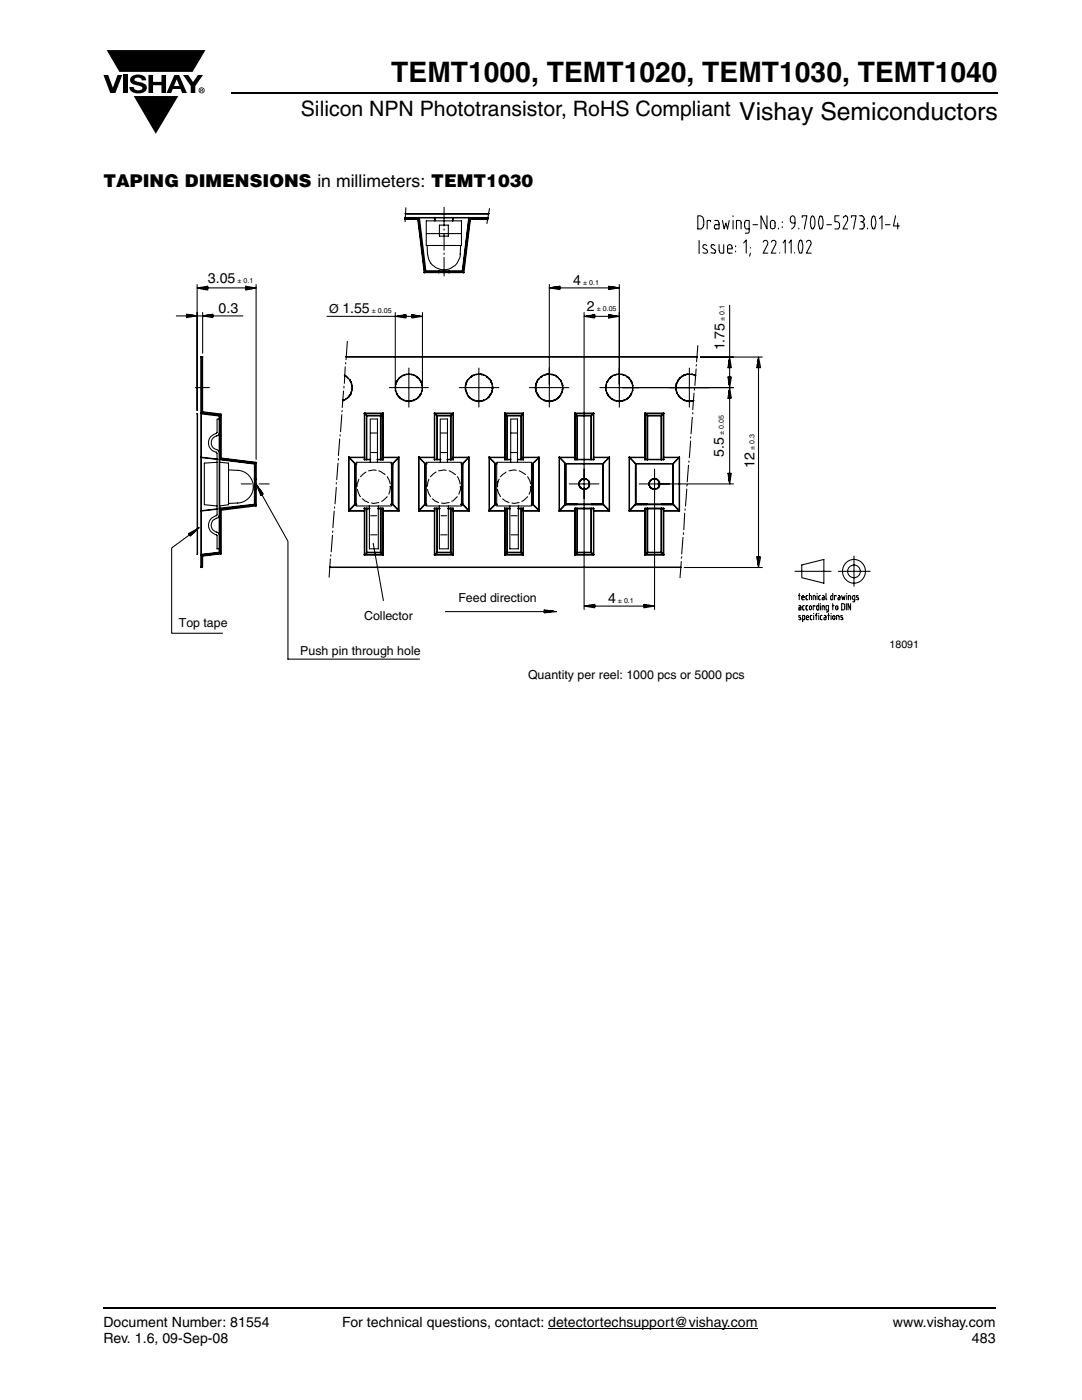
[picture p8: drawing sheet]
<svg xmlns="http://www.w3.org/2000/svg" width="216mm" height="279mm" viewBox="0 0 216 279" stroke-linecap="round" stroke-linejoin="round" font-family="sans-serif">
<g fill="#000">
<path d="M20.6 15h1l.9 2.5 1-2.5h.9l-1.4 3.6h-1zM24.6 15h.9v3.6h-.9zM26.3 15.3a2.1 2.1 0 0 1 2.8 .3l.1 .4h-.9a.79 .79 0 0 0-.7-.5 .79 .79 0 0 0-.8 .4l.3 .3 1 .2a1.08 1.08 0 0 1 1.2 1.1 1.08 1.08 0 0 1-1.1 1.1 1.73 1.73 0 0 1-2.4-1.2h.9a.96 .96 0 0 0 .8 .6 .96 .96 0 0 0 .9-.4 1.31 1.31 0 0 0-1.2-.6 1.03 1.03 0 0 1-1.1-.6 1.03 1.03 0 0 1 .2-1.1zM29.6 15h.9v1.3h1.7v-1.3h.9v3.6h-.9v-1.6h-1.7v1.6h-.9zM26.7 19.2h8.9l-4.5 7.5zM36.5 15h1.1l.9 1.4 1-1.4h1l-1.5 2.2v1.4h-.9v-1.4zM21.3 10h19.7l-2.6 4.4h-3.8h-10.8z"/>
<path d="M35.3 15.8l.5 1.4h-1.1zM34.8 15l-1.6 3.6h1l.3-.8h1.5l.3 .8h1l-1.6-3.6z"/>
<path d="M40.1 17.8h.2v.2h-.2zM40 17.7v.7h.1v-.3l.4 .3-.2-.3 .2-.2-.1-.2z"/>
<path d="M39.8 18a.46 .46 0 0 1 .9 0 .46 .46 0 0 1-.9 0zM39.6 18a.6 .6 0 0 0 1.2 0 .6 .6 0 0 0-1.2 0z"/>
</g>
<path d="M109.4 265.1h41.8" fill="none" stroke="#000" stroke-width=".2"/>
<path d="M46.1 18.6h153M20.6 261h178" fill="none" stroke="#000" stroke-width=".36"/>
<path d="M34.1 41.3h149.3v94.8h-149.3z" fill="#fff"/>
<g fill="none" stroke="#000" stroke-width=".21">
<path d="M39.3 57.5l2.1-.4v.8zM39.3 56.8v25.1M41.4 57.3l-1.6 .2 .4 .1 1.2-.2v.1l-.8 .2h.8M41.4 57.5h7.6M49 57.1l2.1 .4-2.1 .4zM49 57.3l1.7 .2-.4 .1-1.3-.2v.1l.8 .2h-.8M51.1 56.8v34.9M80.7 43.7h.1zM80.7 43.4l.1 .1zM80.8 42.6l.1 .1zM80.9 43.7h2.4zM80.9 43.4l16.4 .1z"/>
<path d="M81 42.6l16.4 .1zM81 41.5l-.2 2.8M83.4 43.7h.1M83.4 43.8l1.3 10.5zM83.5 43.5h.2l1.3 10.5h-.2zM83.5 43.4h.1M84.6 54.3l.1 .1M84.7 54.3l7.7 .1zM84.7 54.4h.1M84.9 54.1l.1 .1zM84.9 54.1v.1M85 54.1l7.2 .1z"/>
<path d="M85.1 44.1h7v4.9h-7zM85.1 46.6h7M85.2 49a5.4 5.4 0 0 0 1.1 3.9 3.2 3.2 0 0 0 3.5 .7 3.2 3.2 0 0 0 2-2.9l.1-1.7M86.7 43.5h.1v.4zM86.7 43.4h.1M86.7 44l.1 .1zM87.5 54.2l.1 .1zM87.5 54.4h.1M87.5 54.1h.1M87.7 44.9h1.8v2.2h-1.8zM88.6 41.4v3.7M88.6 45.7v.2"/>
<path d="M88.6 46.6v3.3M88.6 50.5v.3M88.6 51.4v3.7M89.5 54.2h.2v.1h-.2zM89.5 54.4h.2zM89.5 54.1h.2zM90.3 44l.1 .1zM90.4 43.5l-.1 .4zM90.4 43.4h.1M92.2 54.1h.1zM92.3 54.1v.1zM92.3 54.1v.1"/>
<path d="M92.4 54.4h.2zM92.4 54.4h.1M92.5 54.3l.1 .1zM93.5 43.5l-1.2 10.5zM93.5 43.4h.1M93.8 43.7h.1zM93.8 43.8l-1.2 10.5h-.2zM93.9 43.7h3.3zM97.3 43.7h.1zM97.4 43.4h.1M97.6 42.6h.1M97.7 41.6l-.5 3"/>
<path d="M109.6 57.5l2.1-.4v.7zM109.6 56.8v24.5M111.1 57.2l.6 .1v.2l-1.1-.2-.5 .1 1.6 .2M111.7 57.5h9.8M121.5 57.1l2.1 .4-2.1 .3zM122 57.2l-.5 .1v.2l1-.2 .6 .1-1.6 .2M123.6 56.8v19.9M139.5 48v2.6M140.3 43.9a.71 .71 0 0 0-.5-.8h-.6v2.6h.7l.4-.3v-.5M140.4 43.9v1M141 49l-.6-.2-.1 .5 .7 .5 .2 .3-.1 .3h-.8M141.8 44.3v-.3h-.7v1.7"/>
<path d="M142.1 48.8l.5 .2M142.2 48.8h-.2l-.1 .4 .7 .6 .2 .5-.2 .2-.7-.1M142.6 44h.6l.3 .5v1.2h-.8l-.2-.3 .1-.5 .9-.1M143.5 48.8v1.2M144.2 44l.3 1.7 .3-1.2 .4 1.2 .3-1.7M144.4 48.8v1.7l-.8-.1v-.4M145.2 49.7h.9a.81 .81 0 0 0-.4-.9l-.4 .1-.1 .3v1.1l.1 .2h.8M146.3 43.1v.1M146.3 44v1.7M146.8 49.1v.1M146.8 50.1v.2M146.9 45.7v-1.7h.7l.3 .3v1.4"/>
<path d="M148.4 48.5l.5-.6v2.6M148.6 44.5v.7M148.6 45.2l.3 .5h.6M148.6 44.5l.1-.4 .8-.1v2.3l-.3 .2h-.5M149.7 49.4v.1M149.7 50.5l-.1 .6M150.3 44.8h.9M152.3 48.3l.2-.2 .4-.1 .3 .4v.3l-.9 1.8h.9M153 43.1v2.6l-1.1-2.6v2.6M153.9 48.3l.3-.3h.4l.2 .2v.5l-.9 1.8h.9M154 44h.4l.3 .3v1.1l-.5 .3-.5-.3v-1.1zM155.3 45.5v.2"/>
<path d="M155.6 50.4v.1M156.1 44.3v.1M156.1 45.3v.1M156.3 48.5l.4-.6v2.6M157.4 48.5l.5-.6v2.6M158.5 50.4v.1M158.6 44.5h-.6l-.3-.3 .1-.9 .3-.2 .4 .2a2.28 2.28 0 0 1-.1 2.1l-.4 .3M159.4 45.5v.2M159.5 48.1l.2-.2 .2 .1a2.62 2.62 0 0 1 0 2.5l-.4-.1M159.6 48.1a2.57 2.57 0 0 0 0 2.3M160.1 43.4v-.3h.9l-.5 2.6M160.9 48.3l.2-.2 .5-.1 .3 .4v.3l-1 1.8h1"/>
<path d="M161.9 43.2l.2-.1a2.05 2.05 0 0 1 .2 2.6 .65 .65 0 0 1-.5-.9v-1.2zM164 43.2a2.44 2.44 0 0 1 0 2.3M164.1 43.2l-.3-.1-.3 .1a2.7 2.7 0 0 0 .1 2.5l.5-.2M165 44.8h.9M167.4 43.1h-.8v1.2h.5l.4 .3v.8l-.2 .3h-.7M168.3 43.5v-.2l.6-.2 .2 .2v.7l-.9 1.7h.9M169.9 43.4v-.3h.9l-.5 2.6M171.5 43.1h.5l.3 .1a.65 .65 0 0 1-.2 1.1h-.1M171.8 44.3h.2M172 44.3a.81 .81 0 0 1 0 1.4h-.5M173.1 45.5v.2M174 43.2l.3-.1 .3 .1a2.7 2.7 0 0 1-.1 2.5l-.5-.2"/>
<path d="M174.1 43.2a2.45 2.45 0 0 0 0 2.3M175.5 43.7l.5-.6v2.6M176.7 44.8h.9M178.7 43.1l-.4 2h1.2M179.1 44.5v1.2M35.2 63h2M37.2 62.7l2.1 .3-2.1 .4zM37.8 62.8l-.6 .1v.1l1.1-.1 .5 .1-1.6 .2M39 77.4h2.8M39.3 63h1.1M40.1 71.3l.1 41.9zM40.1 71.2l.1 .1z"/>
<path d="M40.1 71.2v.1M40.2 71.2l.1 .1zM40.3 71.3l.1 10.9zM40.3 71.2l.1 .1zM40.4 63l2.1-.3v.7zM40.4 62.4v8.1M40.4 71.2v.1M42 62.8l.5 .1v.1l-1.1-.1-.5 .1 1.6 .2M42.5 63h6M65.2 63.1h13.7M68.4 80h.1M68.5 79.8l.2 .1-.2 .1z"/>
<path d="M68.5 78l-.2 3.3M68.6 77.1v.3M68.8 74.9v.1M68.8 79.7l.2-.1zM68.9 74.9l.2 .2-.1 .1-.2-.1zM68.9 73.2l-.2 3.3M69 72.4v.2M69.1 79.6l.2-.1-.2 .1zM69.1 71.2v.1M69.1 71.2l69.9 .1zM69.1 75.1v.1M69.2 75.2l.1 .1-.2-.1z"/>
<path d="M69.3 79.4l.1 .1-.1-.1M69.3 68.1l-.2 3.7M69.4 75.4l.2 .1-.1 .1zM69.5 79.2l.1 .1-.2 .1zM69.6 79.1l.2-.1-.2 .1zM69.6 79.1v.1v-.1M69.6 75.7h.2zM69.8 76l.1-.1 .1 .2-.1 .1zM69.8 78.9h.1M69.9 78.6v.3zM69.9 75.8l-.1 .1M70 76.2h.1"/>
<path d="M70 76.3h.1l.1 .1zM70 78.5l.1 .1-.1-.1M70.1 76.6h.1v.2zM70.1 78.3v.2zM70.2 76.9h.1v.2zM70.2 78l-.1 .2zM70.2 77.3l.1 .2zM70.2 77.2h.1M70.2 77.6h.1M70.2 77.6l.1 .3h-.1zM77.7 77.4h7.8M78.8 77.4h.2v.1z"/>
<path d="M78.9 77.7l.1 .2zM78.9 77l.1 .2zM78.9 77.3h.1M78.9 76.7h.1v.1zM78.9 63.1l2.1-.3v.7zM78.9 78h.1M78.9 62.4v14.3M79 78v.2zM79 78.4l.2 .1zM79 76.3v.2zM79.1 76.3h.1M79.1 78.6h.1"/>
<path d="M79.2 76v.3zM79.2 75.9l.1 .1M79.3 78.6v.3zM79.3 75.8l.2-.1-.1 .2zM79.4 78.9l-.1 .1M79.5 79v.1zM79.5 75.6l.2-.1-.1 .2zM79.6 79.1v.1M79.6 79.3h.2zM79.7 75.4h.1M79.7 75.3l.2-.1-.1 .2zM79.8 79.4h.1"/>
<path d="M79.9 79.5l.2 .1h-.1zM79.9 75.2h.1M80 75.2l.1-.2 .1 .1-.1 .1zM80.1 79.7h.3zM80.3 74.9l.2-.1-.1 .2zM80.5 79.8h.2v.2zM80.5 62.9l.5 .1v.1l-1.1-.1h-.5l1.6 .3M80.7 74.8l.1-.1zM80.7 79.9h.1M80.8 79.9l.2 .2zM81 74.6l.2 .1-.2 .1zM81 63.1h1.2"/>
<path d="M81.1 80v.1M81.2 80l.1 .1zM81.3 74.6l.2 .1zM81.5 80h.2v.2h-.2zM81.6 73.5v7.8M81.7 74.6l.1 .1zM81.8 80l.2 .1zM82 74.6h.2v.2zM82.1 80v.1M82.2 80l.1-.1zM82.2 62.8l2.1 .3-2.1 .4zM82.3 74.7l.2 .2z"/>
<path d="M82.4 79.9h.1M82.5 79.8l.2 .1-.2 .1zM82.7 74.8l.2 .1-.1 .1zM82.7 62.9l-.5 .1v.1l1-.1h.6l-1.6 .3M82.8 79.7h.2zM83 75l.1 .2-.2-.1zM83 79.6h.1M83.1 79.6l.2-.1-.1 .1zM83.2 75.2h.1M83.3 75.2l.1 .1h-.2zM83.4 79.4h.1M83.4 75.4h.1"/>
<path d="M83.4 75.5l.3 .1-.1 .1zM83.4 79.2v.2zM83.6 79.1h.1M83.7 75.7l.2 .1-.1 .1zM83.7 79v.1zM83.8 78.9l.1 .1zM83.9 78.6v.3zM84 76v.3zM84 78.6h.1M84 75.9l-.1 .1M84 76.3h.1M84 76.3l.2 .2z"/>
<path d="M84 78.4v.1zM84.1 78l.1 .2zM84.1 76.7l.2 .1zM84.2 77l.1 .2zM84.2 77.4l.1 .1zM84.2 77.7l.1 .2zM84.2 76.9h.1M84.2 78h.1M84.3 62.4v14.3M91.7 77.4h7.8M92.8 77.4l.1 .1zM92.8 77l.1 .2z"/>
<path d="M92.8 77.7l.2 .2h-.2zM92.8 76.9h.1M92.9 78l.2 .2zM92.9 77.6h.1M92.9 76.7l.1 .1h-.2zM93 78.4h.2v.1zM93 76.6h.1M93 76.3l.1 .2h-.2zM93.1 76.3h.1M93.2 78.7l.1-.1 .1 .2-.1 .1zM93.2 76v.3zM93.2 75.9l.1 .1z"/>
<path d="M93.4 75.7v.2zM93.4 78.9v.1M93.4 79l.1 .1h-.1zM93.5 75.6l.2-.1-.1 .2zM93.6 79.1l-.1 .1 .1-.1M93.7 79.2l.1 .2-.2-.1zM93.8 75.3h.1zM93.9 79.5l.1 .1zM93.9 79.4l-.1 .1 .1-.1M93.9 75.2h.1M94.1 79.7h.3zM94.1 79.6h.1"/>
<path d="M94.1 75l.1 .1-.2 .1zM94.2 75h.1M94.3 74.9h.2zM94.5 79.9l.1-.1v.2zM94.5 79.8h.1M94.6 74.8l.2-.1-.1 .2zM94.7 79.9h.1M94.8 79.9l.2 .2zM95 74.6l.1 .1-.1 .1zM95 80v.1M95.1 80l.2 .1zM95.3 74.6l.2 .1z"/>
<path d="M95.5 80h.1v.2h-.1zM95.6 73.5v7.8M95.6 74.6l.2 .1zM95.8 80l.3 .1zM95.9 74.6h.1M96.1 74.6h.1l-.1 .2-.1-.1zM96.1 80v.1zM96.1 80h.3zM96.2 74.7h.1M96.4 74.7l.1 .2-.2-.1zM96.4 79.9l.1 .1-.1-.1M96.5 79.8l.2 .1-.1 .1z"/>
<path d="M96.7 74.8l.1 .2zM96.8 79.7l.2-.1zM97 75l.2 .2h-.1zM97.1 79.6l.1-.1v.1zM97.2 75.2h.1M97.3 75.2v.2zM97.3 79.3h.3zM97.3 79.4h.1M97.5 75.5l.2 .1-.1 .1zM97.6 79.1h.2zM97.6 79.1h.1M97.7 75.7h.1"/>
<path d="M97.7 75.7l.2 .1-.1 .1zM97.8 78.9v.1M97.8 78.6v.3zM97.9 75.9v.1M97.9 78.6h.1M98 76l.1 .2-.2 .1zM98 76.3h.2v.2zM98 78.4l.1 .1h-.2zM98.1 78.3h.1M98.2 76.7l.1 .1zM98.2 77.7l.1 .2zM98.2 76.6h.1"/>
<path d="M98.2 77l.1 .2zM98.2 78l-.1 .2zM98.2 78h.1M98.3 77.4v.1h-.1zM98.3 77.6h.1M98.3 77.3h.1M105.6 77.4h7.9M106.8 77.4l.2 .1h-.2zM106.9 77.7l.1 .2zM106.9 76.7l.1 .1zM106.9 78l.2 .2zM106.9 77.6h.1"/>
<path d="M106.9 77.3h.1M106.9 77l-.1 .2zM106.9 78h.1M107 76.6h.1M107 76.3h.2l-.1 .2zM107.1 78.4l.1 .1h-.1zM107.1 78.3h.1M107.2 78.7l.1-.1 .1 .2-.1 .1zM107.2 76v.3zM107.2 75.8l.3-.1-.2 .2zM107.2 75.9v.1M107.4 78.9l-.1 .1"/>
<path d="M107.5 79v.1zM107.5 75.7h.1M107.6 79.1h.1M107.6 75.5v.2zM107.7 79.2l.1 .1h-.2zM107.7 75.3h.2zM107.8 79.5l.3 .1h-.1zM107.8 79.4h.1M107.9 75.2h.1M108 75.2l.2-.2-.1 .2zM108.2 79.6l.1 .2zM108.3 74.9h.2z"/>
<path d="M108.5 79.8h.2l-.1 .2zM108.7 74.8h.1zM108.8 79.9l-.1 .1M108.8 79.9l.2 .1-.1 .1-.1-.1zM108.9 74.7h.1M108.9 74.6l.3 .1-.2 .1zM109 80v.1M109.3 74.6h.1M109.4 74.6l.1 .1zM109.5 80h.2v.2h-.2zM109.7 74.6l.2 .1zM109.9 80l.1 .1z"/>
<path d="M110 74.6h.2l-.1 .2zM110.1 80v.1M110.2 80h.2zM110.3 74.8h.2zM110.5 79.9h.1M110.5 79.8l.2 .1-.2 .1zM110.6 74.9h.3zM110.7 79.8h.1M110.8 79.7h.2zM110.9 75h.1M111 75.1v-.1l.1 .2zM111 79.6h.1"/>
<path d="M111.1 79.6l.2-.1zM111.2 75.3l.1-.1 .1 .2zM111.2 75.2h.1M111.3 79.4l.1 .1-.1-.1M111.5 75.5l.1 .1v.1zM111.5 79.2l.1 .1-.2 .1zM111.6 79.1v.1v-.1M111.6 79.1h.2zM111.7 75.7l.2 .1-.1 .1zM111.8 78.9v.1M111.9 76h.1M111.9 78.6v.3z"/>
<path d="M112 76v.3zM112 78.4h.1v.1zM112.1 76.3v.2zM112.1 78.3h.1M112.1 77.7h.2v.2h-.2zM112.1 76.6h.1M112.1 76.7l.2 .1h-.2zM112.1 78v.2zM112.2 77l.1 .2zM112.2 77.4l.1 .1zM112.2 77.6h.1M112.2 76.9h.1"/>
<path d="M116.6 63.1l2.1-.3v.7zM116.6 62.4v33.5M118.2 62.9l.5 .1v.1l-1-.1h-.6l1.6 .3M118.7 63.1h2.8M119.7 77.4h3.9v3.9M120.8 77.4h.2v.1zM120.9 77.7l.1 .2zM120.9 77l.1 .2zM120.9 77.3h.1M120.9 76.9h.1M120.9 78h.1M121 78v.2z"/>
<path d="M121 76.7l-.1 .1zM121 78.4l.2 .1zM121 76.3v.2zM121.1 76.3h.1M121.1 78.6h.1M121.2 78.7l.1-.1v.3zM121.2 76v.3zM121.2 75.9l.1 .1M121.4 79.1h.1zM121.4 75.7v.2zM121.4 78.9l-.1 .1M121.5 75.6l.2-.1-.2 .2z"/>
<path d="M121.5 62.8l2.1 .3-2.1 .4zM121.5 79.1h.1M121.7 79.2v.2zM121.7 75.4h.1M121.7 75.3l.2-.1-.1 .2zM121.8 79.4h.1M121.9 79.5l.2 .1h-.1zM121.9 75.2h.1M122 75.2l.1-.2 .1 .1-.1 .1zM122 62.9l-.5 .1v.1l1-.1h.6l-1.6 .3M122.1 79.6h.1M122.1 79.7h.3z"/>
<path d="M122.3 74.9l.2-.1-.1 .2zM122.5 79.8h.1v.2zM122.6 74.8l.2-.1zM122.7 79.9h.1M122.8 79.9l.2 .2zM123 74.6l.2 .1-.2 .1zM123.1 80v.1M123.2 80l.1 .1zM123.3 74.6l.2 .1zM123.5 80h.2v.2h-.2zM123.6 73.5v3.9h3.9M123.7 74.6l.1 .1z"/>
<path d="M123.8 80l.2 .1zM124 74.6h.2v.2zM124.1 80v.1M124.2 80l.1-.1zM124.3 77.4h22.1M124.3 74.7l.2 .2zM124.4 79.9h.1M124.5 79.8l.2 .1-.2 .1zM124.7 74.8l.1 .1v.1zM124.8 79.7h.2zM124.9 75.1l.1-.1 .1 .2zM125 79.6h.1"/>
<path d="M125.1 79.6l.2-.1-.1 .1zM125.3 75.2l.1 .1v.1zM125.3 75.2h-.1M125.4 79.4h.1M125.4 75.4h.1M125.4 75.5l.3 .1-.1 .1zM125.4 79.2v.2zM125.6 79.1h.2zM125.6 79.1h.1M125.7 75.7l.2 .1-.1 .1zM125.8 78.9l.1 .1M125.9 78.6v.3z"/>
<path d="M126 76v.3zM126 78.6h.1M126 75.9l-.1 .1M126 76.3h.1M126 76.3l.2 .2zM126 78.4v.1zM126.1 78l.1 .2zM126.1 76.7l.2 .1zM126.2 77l.1 .2zM126.2 77.4l.1 .1zM126.2 77.7l.1 .2zM126.2 76.9h.1"/>
<path d="M126.2 78h.1M133.7 77.4h3.8v3.9M134.8 77.4l.1 .2zM134.8 77.1l.1 .2zM134.8 77.7l.2 .3h-.2zM134.9 78.1l.2 .1-.1 .1zM134.9 77h.1M134.9 76.7l.1 .2h-.2zM134.9 76.7h.1M134.9 76.5l.2-.1v.2zM135 78.5l.2-.1v.1zM135.1 78.3l-.1 .1 .1-.1"/>
<path d="M135.1 76.3h.1M135.2 78.7l.1 .1v.1zM135.2 76.1l-.1 .2zM135.2 76h.1M135.3 75.7v.3zM135.4 79l.2 .1h-.1zM135.4 75.7h.1M135.5 75.5v.2zM135.6 79.2h.1M135.7 79.2l.1 .2-.2-.1zM135.7 75.5l-.1-.1 .1 .1M135.8 75.2v.3z"/>
<path d="M135.9 79.5l.2 .1h-.1zM135.9 79.4l-.1 .1 .1-.1M135.9 75.2h.2zM136.1 75l.1 .1zM136.2 79.6l.2 .1-.1 .1zM136.2 75h.2zM136.4 79.8h.1M136.4 79.9l.2-.1v.2zM136.4 74.9h.1M136.5 74.8l.2-.1v.2zM136.7 79.9h.1M136.8 79.9l.2 .2z"/>
<path d="M136.8 74.8h.1M136.9 74.7l.1-.1zM137 80v.1M137.1 80l.2 .1zM137.1 74.6v.1M137.2 74.6l.2 .1zM137.5 80h.1v.2h-.1zM137.5 74.6l.2 .1zM137.5 73.5v3.9h4M137.8 80l.2 .1zM137.9 74.6l.2 .1zM138.1 80v.1"/>
<path d="M138.1 80l.2-.1zM138.1 74.6v.1M138.2 74.7l.2 .1zM138.4 79.9l.1 .1zM138.5 74.8h.1M138.5 78.5l-.3 3.3M138.6 74.8h.1v.2zM138.6 77.6v.3M138.8 74.9l-.1 .1zM138.9 73.6l-.2 3.3M139 72.8l-.1 .2M139.1 71.2l.1 .1z"/>
<path d="M139.1 71.2v.1M139.2 69l-.2 3.2M139.8 71.3h12.3M145.3 75.2h.6l-.3 2.2zM145.3 72.8l.1 .6h.2l-.2-1.1 .1-.5 .3 1.6M145.3 79l.1 .5h.2l-.2-1.1 .1-.5 .3 1.6M145.6 71.3l.3 2.1h-.6zM145.6 77.4l.3 2.1h-.6zM145.6 60.9v10.4M145.6 73.4v1.8M145.6 79.5v15M145.8 75.2l-.3 1.6-.1-.5 .2-1.1h-.2l-.1 .5"/>
<path d="M151.1 72.8l.1 .6h.2l-.2-1.1 .1-.5 .2 1.6M151.4 71.3l.4 2.1h-.8zM151.4 73.4v37.7M39.3 82.7l.1 27.8zM39.3 82.5l.1 .1zM40.1 91.2h.1M40.1 82.4v.1M40.2 82.4l3.5 .5v.1l-3.5-.4zM40.2 91.2l2.9 .5zM40.3 82.2l.1 .1zM40.3 82.2l.1 .1M40.5 82.2l3.5 .4v.2l-3.5-.4z"/>
<path d="M43.3 92.3l-2.5 .1v8.3l2.5 .3M43.7 83l.1 27.2zM43.7 82.9h.1zM43.7 91.7l.1 .1zM43.8 82.9v.1zM43.8 92.3l1.8 .1v8.3l-1.8 .3M43.9 91.7l6.8 .9zM44 82.8h.2v8.5h-.2zM44 91.4h.2zM44 82.7h.2zM44.1 82.7h.1M44.1 91.4v.1"/>
<path d="M44.2 91.4l6.8 .9zM45.6 93.8a4.6 4.6 0 0 1 4.1 1.2 3.3 3.3 0 0 1 .6 3.4 3.3 3.3 0 0 1-2.9 2l-1.8 .1M48.1 96.6h2.1M50.8 92.5v.1zM50.8 92.7v7.9zM50.8 95.5v.1zM50.8 92.5v.1M50.8 97.6v.1M50.8 97.6l.2 .1zM50.8 95.5h.2v.1h-.2zM50.8 96.6h.3M51 92.4l.1 8.4z"/>
<path d="M51 92.3h.1zM51.1 95.5v.1zM51.1 92.3h.1M51.1 96.6l1.4 2-.5 .3zM51.1 97.6v.1M51.4 97.1l.7 1.7h.2l-.5-1.2 .4 .5 .2 .6M51.7 96.6h2M52.3 98.8l5.2 9.2v23.5h26.2M67.1 97.3l-.2 3.3M67.1 96.3v.3M67.4 92.4l-.2 3.3M67.5 91.5v.3"/>
<path d="M67.8 87.6l-.3 3.3M67.9 86.8v.2M68.2 82.8l-.2 3.4M68.3 81.9l-.1 .3M69.6 91.3v10.5zM69.6 91.2h.1M69.6 91.3l1.2 1.1-.1 .1zM69.7 91.2l2.9 .1zM70.7 92.7h.2v7.9h-.2zM70.7 92.5l.1 .1zM70.7 92.6h.2zM70.7 92.5h.1"/>
<path d="M70.8 92.5v.1M70.8 92.5l.1 .1zM70.9 92.5l.1 .1zM71.1 92.5l.1 .1zM71.1 92.3h7v8.7h-7zM71.3 97.7l.6 1.4M71.6 95.6l-.3 1.5M72.3 99.5l.5 .5 .7 .3M72.7 82.4l.1 .1zM72.7 82.6l.1 8.6zM72.7 91.2l.1 .1zM72.7 91.3l.1 .4z"/>
<path d="M72.7 82.5h.1M72.7 91.2h.1M72.7 91.7l.1 .1M72.7 82.4v.1M72.8 82.6l.1-.1 .3 .4h-.1zM72.9 91.7l.9 .1zM72.9 82.4l3.4 .1zM73 94.2l-1.1 .9M73.1 83l.1 8.7zM73.1 82.9h.1zM73.1 83l.1-.1zM73.1 91.8h.1"/>
<path d="M73.3 82.9h2.6v.1h-2.6zM73.9 91.7l.1 .1zM73.9 92.3v-8.7h1.4v8.7M74 86.4h1.1M74 90.3h1.1M75.1 93.9l-.5-.1-1.1 .2M75.2 91.7l.1 .1zM75.4 91.7l.9 .1zM75.6 94l1.2 .7M75.9 83h.2v8.7h-.2zM75.9 91.8h.2zM76 82.9l.3-.4 .1 .1-.3 .3z"/>
<path d="M76 82.9h.1M76 82.9h.1h-.2M76.3 82.6h.2v9.1h-.2zM76.3 91.8h.2zM76.4 91.7l.1 .1zM76.4 91.2v.1M76.4 82.4v.1M76.5 91.2l3 .1zM77.3 95.1l.6 1.5M77.3 99.1l-1.1 .9M77.9 97.1v.1zM77.9 97.1h.1"/>
<path d="M77.9 97.1l-.3 1.5M78 92.5l.1 .1zM78.2 92.5v.1M78.3 92.5l.1 .1zM78.3 92.7l.1 7.9zM78.3 92.5l.1 .1M79.5 91.3h.1v10.5h-.1zM79.5 91.3l-1 1.2-.1-.1zM79.6 91.2v.1zM79.6 91.2h.1M81.4 80.1h.1M81.8 80.1h.1"/>
<path d="M83.5 91.3l.1 10.5zM83.5 91.2h.1M83.6 91.2h.1M83.5 91.2v.1M83.6 91.3l1.2 1.1-.1 .1zM83.7 91.2l3 .1zM84.8 92.7l.1 7.9zM84.8 92.5l.1 .1zM84.8 92.6l.1-.1zM84.9 92.5l.1 .1zM84.9 92.5l-.1 .1M85.1 92.5v.1z"/>
<path d="M85.1 92.3h7v8.7h-7zM85.1 92.5v.1M85.3 97.7l.6 1.4M85.6 95.6l-.4 1.5M86.2 99.5l.5 .5 .8 .3M86.7 82.4v.1zM86.7 82.6v8.6zM86.7 91.2v.1zM86.7 91.3v.4zM86.7 91.7v.1zM86.7 91.7v.1M86.7 82.4v.1"/>
<path d="M86.8 91.7l1 .1zM86.8 82.4l3.5 .1zM86.8 82.5l.4 .4h-.1l-.4-.3zM87 94.2l-1.1 .9M87.2 83l.1 8.7zM87.2 91.8h.1M87.2 82.9v.1l.1-.1M87.3 82.9h2.6v.1h-2.6zM87.3 82.9h.1M87.8 91.7l.1 .1zM87.8 92.3v-8.7h1.5v8.7M87.9 91.7v.1"/>
<path d="M88 86.4h1.1M88 90.3h1.1M89 93.9l-.4-.1-1.1 .2M89.2 91.7l.1 .1zM89.4 91.7l.9 .1zM89.6 94l1.3 .7M89.9 83h.2v8.7h-.2zM89.9 91.8h.2zM90 82.9l.3-.4 .1 .1-.3 .3zM90 82.9h.1M90 82.9h.1h-.2M90.4 91.7l.1 .1z"/>
<path d="M90.4 82.6l.1 9.1zM90.4 91.2h.1M90.4 82.4l.1 .1zM90.4 91.8h.1M90.5 91.2l2.9 .1zM91.2 95.1l.6 1.5M91.2 99.1l-1.1 .9M91.8 97.1l.2 .1zM91.9 97.1v.5l-.3 1M92 92.5l.1 .1zM92.2 92.5l.1 .1zM92.3 92.7v7.9z"/>
<path d="M92.3 92.5v.1zM92.3 92.5v.1M92.3 92.4l1.2-1.1-1.1 1.2zM93.5 91.3l.1 10.5zM93.5 91.2l.1 .1zM95.4 80.1h.1M95.7 80.1h.1M97.6 91.3l.1 10.5zM97.6 91.2h.1M97.6 91.3l1.3 1.1-.1 .1zM97.7 91.2l2.9 .1zM98.8 92.7l.1 7.9z"/>
<path d="M98.8 92.5l.1 .1zM98.8 92.5l.1 .1M98.8 92.5h.1M98.9 92.6h.1M98.9 92.5l.1 .1zM99.1 92.3h7v8.7h-7zM99.1 92.5v.1M99.3 97.7l.6 1.4M99.6 95.6l-.2 .6-.1 .9M100.3 99.5l.5 .5 .8 .3M100.7 82.6l.1 8.6zM100.7 91.3l.1 .4z"/>
<path d="M100.7 82.4l.1 .1zM100.7 91.2h.1M100.7 91.8h.1M100.7 82.5h.1M100.7 91.7v.1M100.8 91.7l1 .1zM100.8 82.4l3.6 .1zM100.8 82.5l.3 .4-.4-.3zM101 94.2l-1.1 .9M101.1 83l.1 8.7zM101.1 82.9h.1zM101.1 91.8h.1"/>
<path d="M101.2 82.9l-.1 .1zM101.3 82.9h2.6v.1h-2.6zM101.9 92.3v-8.7h1.4v8.7M101.9 91.7v.1M102 86.4h1.2M102 90.3h1.2M103 93.9l-.4-.1-1 .2M103.3 91.7l1.1 .1zM103.6 94l1.3 .7M103.9 83l.1 8.7zM103.9 82.9h.1M103.9 91.8h.1"/>
<path d="M104 82.9l.4-.4v.1l-.3 .3zM104.4 82.6v9.1zM104.4 91.2v.1zM104.4 82.4v.1zM104.4 82.4v.1M104.4 91.7v.1M104.5 91.2l3 .1zM105.3 95.1l.6 1.5M105.3 99.1l-1.2 .9M105.8 97.2l.2-.1zM105.9 97.1a2.1 2.1 0 0 1-.4 1.5M106.1 92.5v.1"/>
<path d="M106.1 92.5l.1 .1zM106.3 92.7l.1 7.9zM106.3 92.5v.1M106.3 92.4l1.3-1.1-1.2 1.2zM106.3 92.6h.1M106.3 92.5h.1M107.5 91.3l.1 10.5zM107.6 91.2h.1M109.1 80.1l.3-.1zM109.4 80.1h.1M109.8 80.1h.1M111.6 91.3v10.5z"/>
<path d="M111.6 91.2v.1M111.6 91.2h.1M111.6 91.3l1.2 1.1-.1 .1zM111.7 91.2l2.9 .1zM112.7 92.7h.2v7.9h-.2zM112.7 92.6h.2zM112.7 92.5h.2M112.8 92.5v.1M112.9 92.5l7.4 .1zM112.9 92.5l-.1 .1zM114.7 82.6l.1 8.6zM114.7 91.2l.1 .1z"/>
<path d="M114.7 91.3l.1 .4zM114.7 91.7l.1 .1zM114.7 82.4l.1 .1zM114.8 91.7l-.1 .1M114.8 82.4v.1M114.9 91.7l3.4 .1zM114.9 82.4l3.4 .1zM114.9 82.5l.2 .4h-.1l-.2-.3zM115.1 83l.1 8.7zM115.1 82.9h.1zM115.1 91.8h.1M115.2 82.9l-.1 .1z"/>
<path d="M115.3 82.9h2.6v.1h-2.6zM115.5 96.6l.1 .1zM115.5 96.7h.1M115.5 96.5h.1M115.5 97h.2zM115.5 96.8l.1-.1zM115.5 96.3l.1 .1zM115.5 96.2h.2zM115.6 96.9h.1M115.6 96.2h.1M115.6 96.1h.1M115.7 96l.1 .1z"/>
<path d="M115.7 97.1l-.1 .1M115.8 97.2l-.1 .1M115.9 97.3l-.1 .1zM115.9 95.7v.2zM116 97.4v.1M116 97.4v.2zM116 95.6l.1 .1zM116.1 95.6h.1M116.2 95.6h.1zM116.3 97.5v.2zM116.4 97.6v.1M116.5 95.6v-.1v.1"/>
<path d="M116.5 97.6v.1M116.6 93.6v3h-3M116.6 95.6h.1M116.6 97.3v24.3M116.6 97.6l.1 .1zM116.6 95.5l.1 .1zM116.8 97.6v.1M116.9 97.5v.2zM116.9 95.6h.1M117 95.6h.1M117.1 95.7h.1M117.1 97.4v.2z"/>
<path d="M117.2 97.3l.1 .1M117.2 97.4v.1M117.3 95.7l-.1 .2zM117.4 96.1h.1M117.4 97.2l.1 .1M117.5 96.1h.1M117.5 96.2h.1M117.5 97l.1 .1zM117.5 97.1l.1 .1zM117.6 96.6l.1 .1zM117.6 96.2h.1M117.6 96.4l.1-.1z"/>
<path d="M117.6 96.7l.1 .1zM117.6 96.9h.1M117.9 83l.1 8.7zM117.9 91.8h.1M118 82.9l.3-.4 .1 .1-.3 .3zM118 82.9h.1M118.4 91.7l.1 .1zM118.4 82.6l.1 9.1zM118.4 91.2v.1M118.4 91.8h.1M118.4 82.4v.1M118.5 91.2l3 .1z"/>
<path d="M119.5 96.6h-2.9v2.9M120.3 92.7l.1 7.9zM120.3 92.5l.1 .1zM120.4 92.4l1.1-1.1-1.1 1.2zM120.4 92.5v.1M121.5 91.3l.1 10.5zM121.5 91.2l.1 .1zM121.5 91.2h.1M123.4 80.1h.1M123.7 80.1h.1M125.5 91.3l.1 10.5zM125.5 91.2l.1 .1z"/>
<path d="M125.6 91.2h.1M125.6 91.3l1.2 1.1-.1 .1zM125.7 91.2l3 .1zM126.8 92.5l.1 .1zM126.8 92.7l.1 7.9zM126.8 92.6l.1-.1zM126.9 92.5l7.3 .1zM126.9 92.5l-.1 .1M128.7 82.4v.1zM128.7 82.6v8.6zM128.7 91.2v.1zM128.7 91.3v.4z"/>
<path d="M128.7 91.7v.1zM128.7 91.8h.1M128.7 82.5v-.1zM128.8 91.7l3.5 .1zM128.8 82.4l3.5 .1zM128.8 82.5l.4 .4h-.1l-.4-.3zM129.1 83h.2v8.7h-.2zM129.1 91.8h.2zM129.2 82.9h.1M129.3 82.9h2.6v.1h-2.6zM129.5 96.6l.1 .1zM129.5 96.8l.1-.1z"/>
<path d="M129.5 96.3l.1 .1zM129.6 97.2l.1-.1zM129.7 97h.1M129.6 96.9h.1M129.6 96.2h.1M129.6 96.2h.1zM129.7 96.1h.1M129.7 96l.1 .1zM129.8 97.2l-.1 .1M129.8 95.7l.1 .2zM129.9 97.4v.1M129.9 97.3l-.1 .1"/>
<path d="M130 95.6l.1 .1M130.1 97.4l-.1 .2zM130.2 95.6h.1M130.3 97.5v.2v-.2M130.3 95.6h.1M130.4 97.6v.1M130.4 97.6l.1 .1zM130.4 95.6l.1-.1v.1zM130.6 93.6v3h-3M130.6 95.6h.1M130.6 97.3v24.3M130.7 95.6v-.1v.1"/>
<path d="M130.7 97.6v.1M130.8 97.6v.1M130.9 95.6h.1M130.9 97.5v.2zM131 95.6h.1M131 95.7l.1-.1zM131 97.5l.1-.1v.2zM131.2 97.3l.2 .1zM131.2 97.4v.1M131.3 95.7v.2zM131.3 96.6h15.1M131.4 96.1h.1"/>
<path d="M131.4 97.2l.1 .1M131.5 96.2h.1zM131.5 97h.1zM131.5 96.1h.1M131.5 97.1v.1M131.5 96.6l.2 .1zM131.5 96.2h.1M131.5 96.7l.1 .1zM131.5 96.9h.1M131.6 96.3l-.1 .1zM131.6 96.7h.1M131.6 96.5h.1"/>
<path d="M131.9 83h.1v8.7h-.1zM131.9 91.8h.1zM131.9 82.9l.1 .1zM132 82.9l.3-.4 .1 .1-.4 .3zM132 82.9h-.1M132 82.9h.1M132.4 91.7l.1 .1zM132.4 82.6l.1 9.1zM132.4 91.2h.1M132.4 82.4l.1 .1zM132.4 91.8h.1M132.5 91.2l2.9 .1z"/>
<path d="M133.6 96.6h-3v2.9M134.2 92.7l.1 7.9zM134.2 92.5l.1 .1zM134.3 92.4l1.2-1.1-1.1 1.2zM134.3 92.5v.1M135.5 91.3l.1 10.5zM135.5 91.2l.1 .1zM137 97.6l-.2 3.4M137.1 96.7l-.1 .3M137.4 80.1h.1M137.4 92.9l-.3 3.3M137.5 92v.3"/>
<path d="M137.7 80.1h.1M137.8 88l-.3 3.3M137.8 87.2v.2M138.1 83.3l-.2 3.3M138.2 82.4v.2M145.3 94.5h.6l-.3 2.1zM145.8 94.5l-.3 1.6-.1-.5 .2-1.1h-.2l-.1 .6M37.6 106.5l2.2-1.2-1.8 1.7zM37.8 106.7l-3.5 2.7v17h10.1M39.3 110.6h.1M39.3 105.7l-1.6 .9 .1 .1 1-.6-.9 .7M40.1 110.6v.2z"/>
<path d="M40.1 101.9v.1M40.1 113.2l.1 .1M40.2 113.2l.1 .1zM40.2 110.6l3.5-.4zM40.2 101.9l2.9-.3zM40.2 113.3h.1M40.3 111.1l.1 2.1zM40.3 110.9l.1 .1zM40.3 111l.1-.1zM40.3 110.9v.1M40.5 110.9l3.5-.4zM43.2 106.1a1.38 1.38 0 0 1-1.1-1.3 1.38 1.38 0 0 1 1.1-1.4l.4-.1 .2-.5-.1-12.6a1.37 1.37 0 0 0-1-.7 1.41 1.41 0 0 1-.5-1.4 1.41 1.41 0 0 1 1-1.1l.4-.2 .2-.5v-2.7h-.5v2.7l-.2 .2a1.94 1.94 0 0 0-1.5 1.9 1.94 1.94 0 0 0 1.6 1.9l.1 12.5-.2 .1a1.94 1.94 0 0 0-1.5 2 1.94 1.94 0 0 0 1.6 1.8l.1 2.8h.5v-2.6a.74 .74 0 0 0-.6-.7"/>
<path d="M43.3 101.5v.2zM43.8 101.4l-.1 .2zM43.8 110.2l-.1 .1M43.9 101.4l6.8-.8-6.8 1zM44 101.8h.2v8.6h-.2zM44 110.5h.2zM44 101.7h.2zM44.1 110.5h.1zM44.1 101.7v.1M44.1 101.8h.1M44.2 101.7l6.8-.9v.2l-6.8 .8zM50.8 100.6v.1z"/>
<path d="M51 100.9l.1 .1zM51 100.9h.1M51.1 100.8v.2zM65.8 113.2v.1zM65.8 113.2v.1M65.9 113.2l69.9 .1zM65.9 111.6l-.2 3.6M66 110.7v.3M66.3 106.8l-.2 3.3M66.4 106l-.1 .2M66.7 102l-.3 3.3M66.8 101.1v.3"/>
<path d="M69.6 101.9v.1zM69.7 101.9l2.9 .1zM70.7 100.6l.1 .1-1.1 1.2-.1-.1zM70.8 100.6h.1zM70.8 100.6v.1M70.9 100.6l.1 .1zM71.1 100.6v.1zM72.7 101.9l.1 .1zM72.7 101.6l.1 9zM72.7 101.4v.2zM72.7 101.4l.1 .1zM72.7 110.6v.2z"/>
<path d="M72.7 110.7v.1M72.8 101.9v.1M72.9 101.4h.7v.2h-.7zM72.9 110.6h3.4v.2h-3.4zM73.1 101.4l.1 .1zM73.1 101.6l.1 8.6zM73.1 110.3l.1 .1-.3 .3-.1-.1zM73.1 110.2l.1 .1zM73.1 110.3h.1M73.3 110.2l2.6 .1zM73.7 101.4v.2zM73.7 101v8.5h1.8v-8.5"/>
<path d="M74 102.9h1.1M74 106.7h1.2M74.5 108.4l2 11.5M75.4 101.5l.1-.1v.2zM75.6 101.4h.7v.2h-.7zM75.6 100.3l-1 .2-.5-.1M75.9 101.6h.2v8.6h-.2zM75.9 101.5h.2zM75.9 110.2l.1 .1zM76 110.4l.1-.1 .3 .3zM76 110.3h.1M76.3 101.6h.2v9h-.2z"/>
<path d="M76.4 101.4v.2zM76.4 101.9v.1M76.4 101.4l.1 .1h-.2zM76.4 110.6v.2zM76.4 110.7h.1M76.5 101.9l3 .1zM78 100.6h.1v.1zM78.2 100.6v.1M78.3 100.6h.1zM78.4 100.6v.1M78.5 100.6l1.1 1.2-.1 .1-1.1-1.2zM79.6 101.9v.1z"/>
<path d="M79.6 101.9v.1M83.5 101.9l.1 .1zM83.5 101.9h.1M83.7 101.9l3 .1zM84.7 100.6l.1 .1-1.1 1.2-.1-.1zM84.8 100.6h.1zM84.8 100.6v.1M84.9 100.6l.1 .1zM85.1 100.6v.1zM86.7 101.4v.1zM86.7 101.6v9zM86.7 110.7v.1z"/>
<path d="M86.7 110.6v.2zM86.7 101.5v.1M86.7 101.4v.2zM86.7 110.6l.4-.3 .1 .1-.4 .3zM86.7 101.9v.1M86.8 101.4h.8v.2h-.8zM86.8 110.6h3.5v.2h-3.5zM87.2 101.6l.1 8.6zM87.2 101.4l.1 .1zM87.2 110.2l.1 .1zM87.3 110.2l2.6 .1zM87.7 101.4v.2z"/>
<path d="M87.7 101v8.5h1.8v-8.5M87.8 101.5v.1M87.9 106.7h1.3M88 102.9h1.1M89.5 101.4v.2zM89.5 101.4h.8v.2h-.8zM89.6 100.3l-1 .2-.5-.1M89.9 101.6h.2v8.6h-.2zM89.9 101.5h.2zM89.9 110.2l.1 .1zM90 110.3h.1M90.1 110.3l.3 .3-.1 .1-.3-.3z"/>
<path d="M90.4 101.6l.1 9zM90.4 101.4l.1 .1zM90.4 101.4v.2zM90.4 110.7l.1 .1zM90.4 110.7l.1-.1v.2zM90.4 101.9v.1M90.5 101.9l2.9 .1zM92 100.6h.1v.1zM92.2 100.6l.1 .1zM92.3 100.7l.1-.1 1.1 1.2-.1 .1zM92.3 100.6h.1M92.3 100.6v.1"/>
<path d="M93.5 101.9l.1 .1zM93.6 101.9v.1M97.6 101.9l.1 .1zM97.7 101.9l2.9 .1zM98.8 100.6l.1 .1zM98.8 100.6l.1 .1-1.2 1.2-.1-.1zM98.8 100.6h.1zM98.9 100.6l.1 .1zM99.1 100.6v.1zM100.7 101.9l.1 .1zM100.7 101.6l.1 9zM100.7 101.4v.2z"/>
<path d="M100.7 101.4l.1 .1zM100.7 110.6v.2zM100.7 110.6l.4-.3v.1l-.3 .3zM100.7 110.7v.1M100.8 101.4h.8v.2h-.8zM100.8 110.6h3.6v.2h-3.6zM101.1 101.4l.1 .1zM101.1 101.6l.1 8.6zM101.1 110.2l.1 .1zM101.1 110.3h.1M101.3 110.2l2.6 .1zM101.7 101.4v.2z"/>
<path d="M101.7 101v8.5h1.7v-8.5M102 102.9h1.2M102 106.7h1.3M103.4 101.5h.1M103.4 101.5v.1M103.5 101.4h.9v.2h-.9zM103.6 100.3l-1 .2-.4-.1M103.9 101.6l.1 8.6zM103.9 101.4l.1 .1zM103.9 110.3h.1M104 110.3h.1M104.1 110.3l.3 .3v.1l-.4-.3z"/>
<path d="M104.4 101.9v.1zM104.4 101.6v9zM104.4 101.4v.1zM104.4 101.5h.1M104.4 101.5v.1M104.4 110.6v.2zM104.4 110.7v.1M104.5 101.9l3 .1zM106.1 100.6v.1zM106.1 100.6l.1 .1zM106.3 100.6h.1zM106.3 100.6h.1"/>
<path d="M106.4 100.6l1.2 1.2-.1 .1-1.2-1.2zM107.5 102l.1-.1zM111.6 101.9v.1zM111.6 101.9h.1M111.7 101.9l2.9 .1zM112.7 100.6l.1 .1-1.1 1.2-.1-.1zM112.7 100.6h.2zM112.9 100.6h7.4v.1h-7.4zM112.9 100.6h2.1v.1h-2.1zM114.7 101.4l.1 .1zM114.7 101.6l.1 9zM114.7 110.7l.1 .1z"/>
<path d="M114.7 110.6v.2zM114.8 101.4v.2zM114.8 101.4v.2M114.8 101.9v.1M114.9 101.4h3.4v.2h-3.4zM114.9 110.6h3.4v.2h-3.4zM115 110.3l.1 .1-.3 .2zM115.1 101.4l.1 .1zM115.1 101.6l.1 8.6zM115.1 100.6v.1zM115.1 110.2l.1 .1zM115.1 110.3h.1"/>
<path d="M115.3 110.2l2.6 .1zM117.9 101.6l.1 8.6zM117.9 101.4l.1 .1zM117.9 110.2l.1 .1zM118 100.6h.1v.1zM118.1 110.3l.3 .3-.1 .1-.3-.3zM118.1 100.6v.1M118.2 100.6h2.1v.1h-2.1zM118.4 101.6l.1 9zM118.4 102h.1M118.4 101.4v.2zM118.4 101.4l.1 .1z"/>
<path d="M118.4 110.7l.1-.1zM118.4 101.9v.1M118.4 110.7h.1M118.5 101.9l3 .1zM120.3 100.6h.1zM120.4 100.6v.1M120.4 100.6l1.1 1.2v.1l-1.1-1.2zM121.5 101.9l.1 .1zM121.6 101.9l-.1 .1M125.5 101.9l.1 .1zM125.5 101.9h.1M125.7 101.9l3 .1z"/>
<path d="M126.7 100.6l.1 .1-1.1 1.2-.1-.1zM126.8 100.6h.1zM126.8 100.6v.1M126.9 100.6h7.3v.1h-7.3zM126.9 100.6h2.1v.1h-2.1zM128.7 101.4v.1zM128.7 101.6v9zM128.7 101.5v-.1v.2zM128.7 110.7v.1zM128.7 110.6v.2zM128.7 101.9v.1M128.8 101.4h3.5v.2h-3.5z"/>
<path d="M128.8 110.6h3.5v.2h-3.5zM129.1 101.6h.2v8.6h-.2zM129.1 100.6v.1zM129.1 110.3l.1 .1-.5 .2zM129.1 110.3h.1M129.2 101.4l.1 .1h-.2zM129.2 110.3h.1M129.3 110.2l2.6 .1zM131.9 101.6h.1v8.6h-.1zM131.9 110.2h.1zM132 101.4v.1h-.1zM132 110.4v-.1l.4 .3-.1 .1z"/>
<path d="M132 100.6v.1zM132 110.3h.1M132.1 100.6h2.1v.1h-2.1zM132.4 101.6l.1 9zM132.4 101.4l.1 .1zM132.4 101.4v.2zM132.4 110.7l.1 .1zM132.4 110.7l.1-.1v.2zM132.4 101.9v.1M132.5 101.9l2.9 .1zM134.3 100.6h-.1zM134.3 100.6v.1"/>
<path d="M134.4 100.6l1.1 1.2-.1 .1-1.1-1.2zM135.5 101.9l.1 .1zM135.6 101.9v.1M135.9 113.2v.1M135.9 112.1l-.2 3.2M136 111.1l-.1 .3M136.3 107.2l-.3 3.3M136.4 106.3v.4M136.5 113.3h15.6M136.6 102.4l-.2 3.3M136.7 101.6v.2M151 111.1h.8l-.4 2.2z"/>
<path d="M151.5 111.1l-.2 1.6-.1-.5 .2-1.1h-.2l-.1 .5M158.6 114h7.2M159.3 118.8h.3M159.5 118.4v1.3M160 112.7l4.4-1.1v4.8l-4.4-1.1zM160.4 119.1l-.1-.3-.2 .1-.1 .6 .1 .2h.4M160.5 119.1v.2h-.5M161.2 118.8l-.4 .2v.6l.4 .1M161.5 118.8l.4 .2v.7M161.5 118.4v1.3M162.3 119.7v-.9l.4 .2v.7M163 118.4v.1"/>
<path d="M163 118.8v.9M163.7 118.8l-.3 .2v.6l.3 .1M164.1 118.8l.4 .2v.7h-.4v-.3l.4-.1M164.8 118.4v1.1l.2 .2M166.2 118.4v1.3h-.4l-.1-.7 .5-.2M166.8 119v-.2h-.3v.9M167.3 118.8l.3 .2v.7h-.3l-.1-.3 .4-.1M167.3 114h6.3M167.9 118.8l.2 .9 .2-.6 .2 .6 .1-.9M168.8 112.4a2.3 2.3 0 0 1 3.4 .1 2.3 2.3 0 0 1-.6 3.4 2.3 2.3 0 0 1-3.3-.8 2.44 2.44 0 0 1 .5-2.7zM169 118.4v.1M169 118.8v.9"/>
<path d="M169.3 119.7v-.9l.4 .2v.7M170.1 119.1v.3M170.1 119.4l.1 .3h.4M170.1 119.1l.2-.3h.3l-.1 1.3h-.4M170.4 111v6M171.2 118.9l-.2-.1-.1 .4 .4 .2v.2h-.4M88.9 122.1h19.7M108.6 121.7l2.4 .4-2.4 .2zM109.2 121.8l-.6 .1v.2l1.2-.2 .7 .1-1.9 .2M116.6 121l2.1-.4v.7zM118.2 120.7l.5 .1v.2l-1-.2-.6 .1 1.6 .2M118.7 121h9.8"/>
<path d="M128.5 120.6l2.1 .4-2.1 .3zM129 120.7l-.5 .1v.2l1-.2 .5 .1-1.5 .2M159.4 120.9h.3l.1 .2v.6h-.3l-.1-.4h.4M159.7 122.9l-.3-.1v.4l.3 .1 .1 .3h-.4M160.2 123.7l.4-.1-.1-.8h-.3v1.3M160.5 120.9l-.3 .1v.6v.1h.3M160.9 123.2h.4l-.1-.4-.3 .2v.6l.4 .1M161.2 120.9l-.4 .1v.6l.1 .1h.3M161.7 120.9l.2 .2-.1 .6-.3-.1v-.6zM162 122.8h-.2l-.1 .2v.6l.3 .1M162.4 122.4v.1M162.4 122.8v.9"/>
<path d="M162.6 121v-.1h-.3v.8M162.7 122.8h.3M163 122.4l-.1 .1v1.2M163.4 120.5v1.2h-.4v-.7l.4-.1M163.4 122.4v.1M163.4 122.8v.9M163.7 120.5h.1M163.7 120.9v.8M164.1 121.7v-.8l.4 .1v.7M164.1 122.8h-.3l-.1 .2v.6l.4 .1M164.5 122.8h.2l.1 .2v.7h-.3l-.1-.4 .4-.1M165.2 122.8h.3"/>
<path d="M165.3 121.7h-.4l-.1-.1 .1-.7h.4v1l-.1 .2h-.3M165.3 122.4v1.3M165.8 122.4v.1M165.8 122.8v.9M166.1 120.9h.3M166.2 120.5v1.2M166.3 122.8l.3 .2v.5l-.2 .2-.2-.2v-.5zM166.9 120.9l.3 .1v.6l-.2 .1-.2-.1v-.6zM166.9 123.7v-.9h.5v.9M167.9 120.5h.6v.2v.8l-.1 .2h-.5zM168.1 122.9l-.2-.1-.1 .4 .3 .1 .1 .3h-.4M168.9 120.5v1.2"/>
<path d="M169.7 120.5v1.2l-.5-1.2v1.2"/>
<circle cx="170.4" cy="114" r="1.27"/>
</g>
<text font-size="5.6" x="78.1" y="16.4">TEMT1000, TEMT1020, TEMT1030, TEMT1040</text>
<text font-size="4.9" x="147.5" y="24">Vishay Semiconductors</text>
<text font-size="4.2" x="60" y="23.1">Silicon NPN Phototransistor, RoHS Compliant</text>
<text font-size="3.5" x="20.6" y="37.3">TAPING DIMENSIONS in millimeters: TEMT1030</text>
<g font-size="2.8">
<text x="41.5" y="56.5">3.05</text>
<text x="114.4" y="56.9">4</text>
<text x="43.6" y="62.4">0.3</text>
<text x="68.3" y="62.5">1.55</text>
<text x="117.1" y="62">2</text>
<text x="144.6" y="69.9" transform="rotate(-90 144.6 69.9)">1.75</text>
<text x="144.4" y="91.2" transform="rotate(-90 144.4 91.2)">5.5</text>
<text x="150.5" y="93.3" transform="rotate(-90 150.5 93.3)">12</text>
<text x="121.3" y="120.3">4</text>
<text x="20.6" y="264.9">Document Number: 81554</text>
<text x="20.6" y="268.1">Rev. 1.6, 09-Sep-08</text>
<text x="68.3" y="264.9">For technical questions, contact: detectortechsupport@vishay.com</text>
<text x="178.2" y="264.9">www.vishay.com</text>
<text x="194" y="268.1">483</text>
</g>
<g font-size="2.5">
<text x="65.7" y="62.5">Ø</text>
<text x="35.7" y="125.1">Top tape</text>
<text x="72.7" y="123.8">Collector</text>
<text x="91.5" y="120.2">Feed direction</text>
<text x="59.9" y="130.6">Push pin through hole</text>
<text x="105.4" y="135.5">Quantity per reel: 1000 pcs or 5000 pcs</text>
</g>
<text font-size="2.1" x="177.5" y="129.3">18091</text>
<g font-size="1.4">
<text x="47.4" y="56.5">± 0.1</text>
<text x="116.4" y="56.9">± 0.1</text>
<text x="74.2" y="62.5">± 0.05</text>
<text x="119.1" y="62">± 0.05</text>
<text x="144.6" y="64.1" transform="rotate(-90 144.6 64.1)">± 0.1</text>
<text x="144.4" y="86.8" transform="rotate(-90 144.4 86.8)">± 0.05</text>
<text x="150.5" y="89.8" transform="rotate(-90 150.5 89.8)">± 0.3</text>
<text x="123.3" y="120.3">± 0.1</text>
</g>
</svg>
